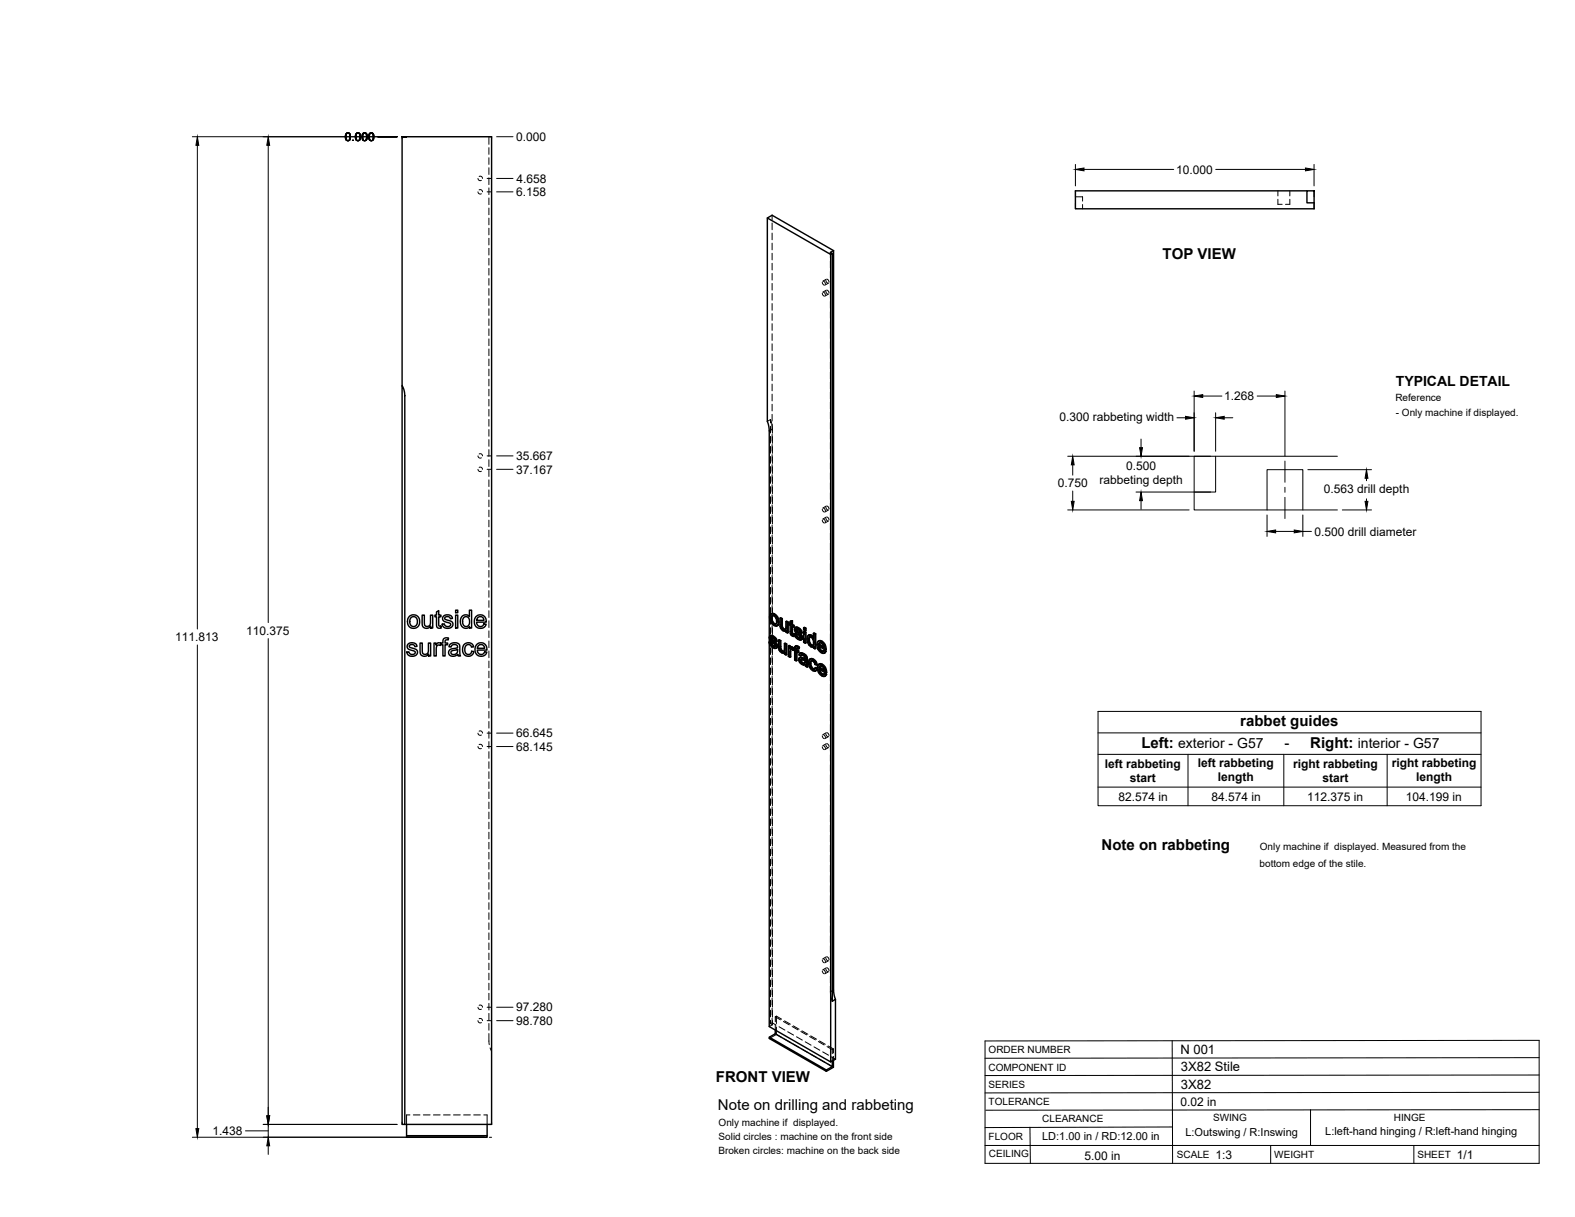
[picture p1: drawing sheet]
<svg xmlns="http://www.w3.org/2000/svg" width="559mm" height="432mm" viewBox="0 0 559 432" stroke-linecap="round" stroke-linejoin="round" font-family="sans-serif">
<!-- layer: Visible -->
<g fill="none" stroke="#000" stroke-width=".51">
<path d="M272.2 77.3l22.5 13M463.7 67.7h2.5v4.3h-2.5zM463.7 67.7h-82.1v6.4h84.6v-2.1M294.6 89.6l1.1-.7v262.3l.7 3.4-1.1 .6v-265.3zM295.3 89.9l-.6 .4v286.5l1.7-1v-21.2M295.7 88.9l-21.8-12.5-1.7 .9v72.2l.7 3.3v75M142.7 136.8l.6 1.4 .3 2.2v258.5h-.9zM142.7 136.8v-88.3h31.7v350.4h-30.8M145.3 218.7a2.3 2.3 0 0 1 3.6 1.8 2.3 2.3 0 0 1-3.5 2 2.81 2.81 0 0 1-.1-3.8zM145.9 219.1l.5-.3h.8l.7 .7 .1 1.7-.8 1h-.9l-.8-.7-.1-1.5zM149.8 218.2h.8v2.6a1.15 1.15 0 0 0 1.1 1.5 1.15 1.15 0 0 0 1-1.6v-2.5h.8v4.6h-.7v-.6a1.64 1.64 0 0 1-2 .7 1.64 1.64 0 0 1-1-1.8zM154.9 217.1l.8-.5v1.6h.7v.6h-.7v2.7a.52 .52 0 0 0 .1 .6 .52 .52 0 0 0 .6 0l.1 .7-.5 .1a1.04 1.04 0 0 1-1.1-1.4v-2.7h-.6v-.6h.6z"/>
<path d="M157.4 218.6l.9-.4h1.1a1.34 1.34 0 0 1 1.1 1.2l-.7 .1a1.01 1.01 0 0 0-1-.7 1.01 1.01 0 0 0-1 .7l.4 .4 1.8 .5a1.4 1.4 0 0 1 .6 1.8 1.4 1.4 0 0 1-1.7 .7l-.9-.1-.8-.5-.3-.8 .7-.2a1.11 1.11 0 0 0 1.1 1 1.11 1.11 0 0 0 1.2-1l-1.9-.7a1.18 1.18 0 0 1-.9-.8 1.18 1.18 0 0 1 .3-1.2zM161.6 218.2h.8v4.6h-.8zM161.6 216.5h.8v.9h-.8zM163.9 218.8a1.73 1.73 0 0 1 2.6 0v-2.3h.8v6.3h-.7v-.5a1.95 1.95 0 0 1-2.5 .3 1.95 1.95 0 0 1-.8-2.4zM164.5 219.2l.8-.4 .9 .4 .4 .8-.1 1.5a1.26 1.26 0 0 1-1.7 .7 1.26 1.26 0 0 1-.7-1.6zM168.9 218.8a2.15 2.15 0 0 1 2.5-.4 2.15 2.15 0 0 1 1.1 2.3h-3.4l.1 .8a1.29 1.29 0 0 0 1.3 .8 1.29 1.29 0 0 0 1.2-.9l.8 .1-.5 .8a2.33 2.33 0 0 1-3.2 0 2.33 2.33 0 0 1-.1-3.2zM169.5 219.1l.7-.3 .7 .1 .5 .3 .3 .9h-2.6zM273.5 217.8l.8-.2 .5 .2zM273.5 217.8l-.4 .5-.1 1 .6 1.7 1.3 1.1h.5l.5-.3M273.6 219.4l.3 1.3M274.1 218.4l-.2 .8M274.6 218l.9 .9a1.64 1.64 0 0 1 .9 1.7"/>
<path d="M274.8 217.8l1.1 1.2M275.7 219.1l.4 1.7 .3-.2-.2 1.1M276.7 219.3l.6 .3 .3-.1v2.8M277.3 219.6v2.7h.3l.2 .5M277.6 219.5l-.6-.3-.3 .1 .1 3.3 1 1.2 .7 .2 .4-.2M144.7 228.6l.9-.5h1.3a1.34 1.34 0 0 1 1.1 1.2l-.8 .1a1.02 1.02 0 0 0-1-.7 1.02 1.02 0 0 0-1 .7l2.2 .9a1.39 1.39 0 0 1 .6 1.8 1.39 1.39 0 0 1-1.7 .8l-1-.2-.7-.5-.3-.8 .8-.1a1.11 1.11 0 0 0 1.1 .9 1.11 1.11 0 0 0 1.1-1l-2-.7a1.17 1.17 0 0 1-.6-1.9zM149 228.2h.8v2.5a1.15 1.15 0 0 0 1.2 1.5 1.15 1.15 0 0 0 1-1.6v-2.4h.8v4.5h-.7v-.6a1.64 1.64 0 0 1-2 .7 1.64 1.64 0 0 1-1.1-1.8zM154 228.2h.7v.7a1.11 1.11 0 0 1 1.7-.6l.7-.1v-.5a1.31 1.31 0 0 1 .6-1.3 1.31 1.31 0 0 1 1.4 0l-.1 .7a.73 .73 0 0 0-.7-.1 .73 .73 0 0 0-.4 .7v.5h.9v.6h-.9v3.9h-.8v-3.9h-.7v-.4l-.2 .6-.3-.1a1.07 1.07 0 0 0-1.1 1.4v2.4h-.8zM159.6 228.7l1.5-.7 1 .1 .8 .4 .5 4.2h-.8l-.2-.5a1.75 1.75 0 0 1-1.9 .7 1.75 1.75 0 0 1-1.3-1.6l.8-1 1.5-.3a.69 .69 0 0 0 .8-.7 .69 .69 0 0 0-.9-.6l-.9 .1-.5 .8-.7-.1zM160.1 231.1l1.5-.4a.44 .44 0 0 1 .5-.2 .44 .44 0 0 1 .2 .5 1.2 1.2 0 0 1-1 1.2 1.2 1.2 0 0 1-1.3-.8zM164.7 228.7a1.96 1.96 0 0 1 3.3 .8l-.7 .1a1.26 1.26 0 0 0-1.6-.8 1.26 1.26 0 0 0-.8 1.6l.2 1.2 .6 .5a1.16 1.16 0 0 0 1.6-1l.8 .1-.3 .9a2.15 2.15 0 0 1-2.8 .4 2.15 2.15 0 0 1-.8-2.7zM169.1 228.7a2.15 2.15 0 0 1 2.6-.4 2.15 2.15 0 0 1 1.1 2.4h-3.5l.2 .7a1.29 1.29 0 0 0 1.3 .8 1.29 1.29 0 0 0 1.1-.9l.8 .1-.4 .8a2.34 2.34 0 0 1-3.2 0 2.34 2.34 0 0 1-.2-3.2z"/>
<path d="M169.8 229l.5-.3a1.27 1.27 0 0 1 1.6 1.3h-2.5zM272.9 227.8l.5 .2M272.9 228.2v136l21.8 12.6M273.3 225.6l1.1 .1M273.4 228l.3-.1 .2 .7-.2 .2zM273.5 226.5l.5 .4M273.6 226.8l.2 .2 .3-.1 1.3 1.2M273.6 225.5l-.4 .2M273.7 228.8l.5 .5h.8M273.7 225.7l.5 .2 .2-.2 .7 .5M273.7 227.9l-.6-.2-.2 .1 .2 .9 .9 1a1.07 1.07 0 0 0 1.4 .2M273.8 226.3h.1"/>
<path d="M273.8 227l1.3 1.2 .3-.1 .3 .5M273.8 226.6v-.3l-.3 .1a1.09 1.09 0 0 1 1.4 1l.5 .2M273.9 220.7l.3-.2 .6 .8h-.3zM273.9 228.6l.6 .6M274 225.5l-.9 .2-.1 .9 .5 .9 1.4 1.4-.1 .6M274.2 225.9l.6 .5 .3-.2 .4 .6M274.2 220.5l-.3-1.3-.3 .2v-.3l.3-.6 .3-.1 .8 .5 .5 1.1-.1 1.2-.4 .3-.4-.1M274.2 229.3l.6 .2M274.8 226.4l.5 .6 .2-.2 .2 .7-.3 .1-.1-.6M274.8 221.3l.5 .1M274.9 229.4l-.1 .1M275.1 228.2l.3 .6 .3-.2 .1 .7"/>
<path d="M275.4 228.8l.2 .6 .2-.1-.1 .5M275.6 229.4l-.2 .5 .3-.1-.4 .2M276.1 220.8l-.2 1 .3-.1-.5 .4M276.2 227.1l.6 .3 .2-.1 .1 2.8M276.8 227.4v2.7h.3l.2 .5M276.8 230.2l.2 .5 .3-.1 .4 .4M277 230.7l.4 .4h.8M277 227.3l-.5-.3-.3 .1v2.7l.3 1.1 .6 .6a.82 .82 0 0 0 1.2 .1M277.3 222.4l.2 .5 .3-.1 .4 .4M277.4 231.1l.5 .1M277.5 222.9l.5 .4h.7M278 223.3l.4 .2"/>
<path d="M278.2 231.1l-.3 .1M278.2 231l-.3 .2M278.3 228.3l.5 .3 .3-.1v3.7l-.3 .2v-3.8M278.3 231.6v.5l.5 .3M278.3 231.6l-.1 .1M278.7 223.3l-.3 .2M278.7 223.2l-.3 .3M278.8 220.5l.6 .4 .3-.2v3.8l-.3 .1v-3.7M278.9 223.8v.5l.5 .3M278.9 223.8l-.2 .1M279.1 228.5l-.5-.3-.3 .1-.1 2.7M279.7 220.7l-.6-.3-.3 .1-.1 2.7"/>
<path d="M279.7 229.2l.5 .2 .3-.1v.4l.3-.2M280.2 229.4v.6l.6-.5 .4 .1M280.3 221.1l-.4 .1v.5l.4 .2 .1 3 .7 .8h.7l-.1-.6h-.5M280.3 220.5l.9-.3v1.4M280.4 230.6l.1 2.5-.3 .1v-2M280.5 229.3l-.5-.3-.3 .2v3.7l.5 .3M280.5 229.7l.7-.1 .5 .4M280.7 230.3l-.1 .1M280.9 220.4v1.3l.3-.1 .5 .3M280.9 221.7l.5 .3 .3-.1v.5l-.3 .1v-.5M280.9 229.7l.6 .4M280.9 224.8l.6 .2"/>
<path d="M281 225l.7 .1M281.2 220.2l-.9 .3v.9l-.4-.2M281.2 222.4v2.2M281.3 230.8l-.8-.4v.7M281.4 222.5l-.5-.3v2.4l.4 .2M281.4 225.2l.1 .6M281.5 230.6l.4 .3v3.3l.6 .3M281.5 230.6v-.2l-.2 .4M281.5 230.7l-.2 .1M281.7 230l.2 .1M281.7 224.9l.6 .2M282.2 222.7h1.1"/>
<path d="M282.3 229.3h.8l.5 .3M282.3 225.1l.3-.2 .3 .7-.3 .2zM282.4 223.5v.3l.3-.2 .2 .3M282.4 223.8l.3 .2 .3-.1 1.2 1.2M282.5 230.7l.6 .4 .3-.2v.5l-.3 .2v-.5M282.5 222.5l-.4 .2M282.6 229.1l-.4 .2M282.6 225.8l.5 .5h.8M282.6 222.7l.4 .2 .3-.2 .7 .5M282.6 224.9h-.9l.7 1.4 1.1 .7 .8-.1M282.7 224l1.3 1.3 .2-.2 .4 .6M282.7 223.3v.1"/>
<path d="M282.7 223.6l-.3-.3 1 .3 .4 .9 .5 .2M282.8 231.4v2.9l-.3 .2v-3.3l.6 .4M282.8 230v.6M282.8 229.4l.6 .4 .2-.2-.3 .7 .1-.5M282.9 225.6l.5 .6M282.9 222.5l-1 .4v.6l.4 .9 1.4 1.3v.8M283 222.9l.7 .5 .3-.2 .4 .6M283.1 229.3l-.5-.2-.5 .3-.2 1-.4-.3 .2-.1M283.1 226.3l.6 .2M283.3 230.3a.4 .4 0 0 0-.5-.4 .4 .4 0 0 0-.3 .5v.3l.3-.1 .6 .3M283.7 223.4l.4 .6 .3-.2 .2 .7-.3 .2-.2-.7M283.8 233.4l.8-.1 1 .4"/>
<path d="M283.8 226.5h-.1M284 234.3l.1 .5 .3-.1 .5 .4M284 225.3l.3 .5 .3-.1 .1 .6M284 234.1v.2l.2-.1 .2 .5M284 233.2l-.4 .2M284.1 234.8l.5 .5h.9M284.2 234l-.2 .1M284.2 231.8l.7 .3 .3-.2 .7 .5M284.2 234l.8 .2a.64 .64 0 0 1 .6 .6 .64 .64 0 0 1-.4 .7M284.3 234l-.1 .2M284.3 225.8l.2 .6 .2-.1-.1 .5M284.4 232.4l-.4 .4a.9 .9 0 0 1 1-.3 .9 .9 0 0 1 .6 .9v.5l-1.5-.5"/>
<path d="M284.4 233.2l-.9 .3-.1 .6 .6 1.3 .9 .5a.61 .61 0 0 1 .9 .5l.6 .3M284.5 226.4l-.2 .5 .3-.1-.4 .3M284.5 231.6l-.7 .2M284.6 235.3h.9M284.9 232.1l.7 .5 .3-.2 .4 .5M285.1 224.2l.3-.2 .6 .3-.3 .2zM285.1 222.7l.3-.1 .6 .3-.3 .1zM285.1 224.2v3.7l.6 .3M285.1 222.7v.8l.6 .3M285.2 231.9l-.7-.3-.8 .3-.2 .5 .5 .4M285.6 232.6l.4 .5 .3-.2 .1 .5M286 224.3v3.8l-.3 .1v-3.7"/>
<path d="M286 222.9v.7l-.3 .2v-.8M286 233.1l.2 .5 .2-.1 .1 2.5M286.2 233.6v2.6l.3-.2 .1 .6-.2 .1-.2-.5M286.9 227.1l.2 1.2M287 225.4h1l.5 .4M287.1 226.1l.9 .2 .6 1.3-.1 1.3-.7 .1M287.1 226.1l-.2 1 .3-.2 .2 1.2M287.1 228.3l.3-.2 .7 .7-.3 .2zM287.2 226.1h-.1M287.3 225.2l-.6 .3M287.4 226l-.2 .9M287.4 235.5a1.17 1.17 0 0 0 .7 1.3l.5 .5"/>
<path d="M287.6 233.8l.8 .2 .2-.1 .9 .8M287.7 236.7l.7 .7h.6M287.7 225.6l.5 .4h.4M287.9 233.7l-.6 .2M287.9 234.4l-.2 .9M288 225.4l-.7-.2-.6 .3-.4 1 .2 1.5 .9 1.3a.77 .77 0 0 0 1.2 .1M288.1 228.8l.3 .1M288.4 234l.8 .8 .3-.1 .4 1.1-.3 .2-.4-1.2M288.6 224.7l.5 .3 .3-.1v5.2l-.3 .1v-5.2M288.6 233.9l-.7-.2-.7 .3-.3 1.7 .9 1.8 .8 .6h.6M288.6 229.4v.5l.5 .3M288.6 229.5l-.2 .1"/>
<path d="M289.2 237l.5 .4M289.4 224.9l-.5-.3-.3 .1v1.9l-.4-.6M289.6 236l-.5-.2-.5-1.1-.7-.3-.3 .3-.2 .8 .3-.2 .3 1.3M289.7 237.4l.3-.2-.2 .5-.6 .4zM290 237.2l-.5-.4-.3 .2a.49 .49 0 0 1-.3 .5 .49 .49 0 0 1-.5-.1M290.2 227.5h.7a1.83 1.83 0 0 1 1.8 1.1M290.4 228.7l1.8 1.1-.7-1.5a.61 .61 0 0 0-.7-.2 .61 .61 0 0 0-.4 .6l.3-.1 1.5 .8M290.4 235.7h.7a1.72 1.72 0 0 1 1.8 1.1M290.6 236.9l1.8 1.1-.6-1.4a.62 .62 0 0 0-.8-.3 .62 .62 0 0 0-.4 .6l.3-.1 1.5 .8M290.7 229.4l.3 .8M290.7 230.4l.7 .7 .7-.1M290.9 228l-.2 .6"/>
<path d="M290.9 237.6l.2 .8M290.9 238.5a1.08 1.08 0 0 0 1.3 .7h.1M291 236.3l-.1 .5M291.3 227.6l.9 .9a1.7 1.7 0 0 1 .9 1.8M291.4 231.1l.5 .1M291.5 235.9l.9 .8a1.68 1.68 0 0 1 .9 1.8M291.5 239.3l.6 .1M291.6 227.5l-.8-.2-.8 .5-.2 1 .3 1.4 .7 1 1.1 .6 .6-.1 .6-.7M291.8 235.7l-.7-.2-.9 .5-.2 1.2 .3 1.2 .7 1 1.1 .6 .6-.1 .6-.7M292 231.1l-.1 .1M292.2 239.3l-.1 .1M292.2 230.8l.6 .4"/>
<path d="M292.4 228.8l.4 1.7 .3-.2-.3 .2M292.4 239l.6 .4M292.6 237l.4 1.7 .3-.2-.3 .2M292.8 230.6l-2.4-1.4 .3 1.2 .3-.2 .7 .7M293 238.8l-2.4-1.4 .3 1.1 .2-.1 .7 .7M293.1 231l-.7 .8M293.1 231l-.6-.4-.6 .6M293.3 239.2l-.7 .7M293.3 239.2l-.6-.4-.6 .6M275.1 365.5v1.3l-2.2 1.2v.5l20.3 11.6v-.5l-20.3-11.6M275.1 366.8l20.2 11.6-2.1 1.2M295.3 376.4v2"/>
<path d="M295.7 376.2v2.5l-2.5 1.4M144.3 398.9v4.6h28.5v-.6h-28.5M172.8 398.9v4"/>
</g>
<!-- layer: Hidden -->
<g fill="none" stroke="#000" stroke-width=".35">
<path d="M173.5 48.5v2.7M173.5 52.4v2.4M173.5 56v2.3M173.5 59.5v2.4M169.6 68.1l.4 .6h.8M169.6 63.3l.4 .7h.8M170 67.4h.9l.3 .7M170 62.6l.9 .1 .3 .6M173.5 63.1v2.4M173.5 66.7v2.3M173.5 70.3v2.3M173.5 73.8v2.4"/>
<path d="M173.5 77.4v2.4M273.9 76.4v1.5M273.9 79.1v2.4M381.6 69.8h2.5v1.6M384.1 72.6v1.5M453.4 70.7v1.8h1.5M453.4 67.7v1.8M457.6 70.7v1.8h-1.5M457.6 67.7v1.8M173.5 81v2.3M173.5 84.5v2.4M173.5 88.1v2.4"/>
<path d="M173.5 91.7v2.4M173.5 95.3v2.3M173.5 98.8v2.4M273.9 82.7v2.4M273.9 86.3v2.3M273.9 89.9v2.3M273.9 93.4v2.4M273.9 97v2.4M292.1 99.8l.5 .3 .3 .7M293 99.4l.3 .8 .4 .3M293.2 99.1l-1.3 .7M293.4 99l.5 .4 .2 .7"/>
<path d="M294.6 89.6v1.9M294.6 92.7v2.4M294.6 96.3v2.4M294.6 99.9v2.4M173.5 102.4v2.4M173.5 106v2.4M173.5 109.5v2.4M173.5 113.1v2.4M173.5 116.7v2.4M273.9 100.6v2.3M273.9 104.1v2.4M273.9 107.7v2.4"/>
<path d="M273.9 111.3v2.4M273.9 114.9v2.3M273.9 118.4v2.4M291.7 104.1l.3 .7 .5 .3M291.7 100.2l.3 .7 .5 .3M292.1 103.7l.5 .3 .3 .7M293 103.3l.2 .6 .5 .5M293.2 103l-1.3 .7M293.4 102.9l.5 .4 .2 .7M294 104.3l-1.3 .8M294 100.4l-1.3 .8M294.6 103.4v2.4"/>
<path d="M294.6 107v2.4M294.6 110.6v2.4M294.6 114.2v2.3M294.6 117.7v2.4M173.5 120.2v2.4M173.5 123.8v2.4M173.5 127.4v2.4M173.5 131v2.4M173.5 134.5v2.4M173.5 138.1v2.4M273.9 122v2.4M273.9 125.6v2.4"/>
<path d="M273.9 129.1v2.4M273.9 132.7v2.4M273.9 136.3v2.4M273.9 139.8v2.4M294.6 121.3v2.4M294.6 124.9v2.4M294.6 128.5v2.3M294.6 132v2.4M294.6 135.6v2.4M294.6 139.2v2.3M173.5 141.7v2.4M173.5 145.2v2.4"/>
<path d="M173.5 148.8v2.4M173.5 152.4v2.4M173.5 156v2.3M173.5 159.5v2.4M273.4 148.9l.5 2 .1 2.8M273.4 148.9v1.2M273.4 151.3v2.3M273.4 154.8v2.4M273.4 158.4v2.4M273.4 148.9l-1.2 .6M273.9 143.4v2.4M273.9 147v2.4"/>
<path d="M273.9 150.6v2.4M273.9 154.1v2.4M273.9 157.7v2.4M274 154.9v2.4M274 158.5v2.3M294.6 142.7v2.4M294.6 146.3v2.4M294.6 149.9v2.4M294.6 153.5v2.3M294.6 157v2.4M169.6 166.5l.4 .7h.8M169.6 161.8l.4 .7 .8-.1"/>
<path d="M170 165.8h.7l.5 .7M170 161.1l.7-.1 .5 .8M173.5 163.1v2.4M173.5 166.7v2.4M173.5 170.3v2.3M173.5 173.8v2.4M173.5 177.4v2.4M273.4 162v2.4M273.4 165.5v2.4M273.4 169.1v2.4M273.4 172.7v2.4M273.4 176.3v2.3"/>
<path d="M273.4 179.8v2.4M273.9 161.3v2.4M273.9 164.8v2.4M273.9 168.4v2.4M273.9 172v2.4M273.9 175.6v2.3M273.9 179.1v2.4M274 162.1v2.3M274 165.6v2.4M274 169.2v2.4M274 172.8v2.3M274 176.3v2.4"/>
<path d="M274 179.9v2.4M293 179.9l.2 .6 .5 .5M293.2 179.6l-1.3 .7M293.4 179.5l.5 .4 .2 .7M294.6 160.6v2.4M294.6 164.2v2.4M294.6 167.7v2.4M294.6 171.3v2.4M294.6 174.9v2.4M294.6 178.5v2.3M173.5 181v2.3M173.5 184.6v2.3"/>
<path d="M173.5 188.1v2.4M173.5 191.7v2.4M173.5 195.3v2.3M173.5 198.8v2.4M273.4 183.4v2.4M273.4 187v2.4M273.4 190.5v2.4M273.4 194.1v2.4M273.4 197.7v2.4M273.9 182.7v2.4M273.9 186.3v2.4M273.9 189.9v2.3"/>
<path d="M273.9 193.4v2.4M273.9 197v2.4M274 183.5v2.4M274 187v2.4M274 190.6v2.4M274 194.2v2.4M274 197.8v2.4M291.7 184.6l.3 .7 .5 .3M291.7 180.7l.3 .7 .5 .3M292.1 184.2l.5 .3 .3 .7M292.1 180.3l.5 .3 .3 .7M293 183.8l.2 .6 .5 .4"/>
<path d="M293.2 183.5l-1.3 .7M293.4 183.4l.5 .4 .2 .7M294 184.8l-1.3 .7M294 180.9l-1.3 .8M294.6 182v2.4M294.6 185.6v2.4M294.6 189.2v2.4M294.6 192.7v2.4M294.6 196.3v2.4M294.6 199.9v2.4M173.5 202.4v2.4M173.5 206v2.4"/>
<path d="M173.5 209.6v2.3M173.5 213.1v2.4M173.5 216.7v2.4M273.3 218.9l.4 1.7-.2 .2M273.4 201.3v2.3M273.4 204.8v2.4M273.4 208.4v2.4M273.4 212v2.4M273.4 215.5v2.4M273.4 219.1v2.4M273.8 217.7l-.8 1.4M273.9 200.6v2.3"/>
<path d="M273.9 204.2v2.3M273.9 207.7v2.4M273.9 211.3v2.4M273.9 214.9v2.4M274 201.3v2.4M274 204.9v2.4M274 208.5v2.4M274 212v2.4M274 215.6v2.4M274 219.2v2.4M274.1 218.4l-.2 .1v2.3M274.2 218.3l.6 .1-.2 .1"/>
<path d="M274.8 218.4l.7 .7-.2 .2M275.5 219.1l.3 .9-.3 .5M277 219.2l.1 2.9-.3 .2M294.6 203.5v2.3M294.6 207v2.4M294.6 210.6v2.4M294.6 214.2v2.4M294.6 217.7v2.4M173.5 220.3v2.4M173.5 223.8v2.4M173.5 227.4v2.4M173.5 231v2.4"/>
<path d="M173.5 234.5v2.4M173.5 238.1v2.4M272.9 227.8v.4M273.1 227.7l.5 1.1-.3 .2M273.2 226.1l.1 .6-.2 .1M273.3 225.7l-.4 .6M273.3 226.7l.4 .5-.3 .2M273.4 222.7v2.4M273.4 226.3v2.3M273.4 229.8v2.4M273.4 233.4v2.4M273.4 237v2.4"/>
<path d="M273.5 225.5l-.5 .3M273.6 228.8l.9 .9-.2 .1M273.6 226.3l.3-.2 .6 .2-.3 .1M273.6 226.2l.3-.1-.1 .2M273.7 227.2l1.4 1.4-.3 .1M273.7 220.6l1.1 1.2-.2 .1M273.9 222v2.4M273.9 225.6v2.4M273.9 229.2v2.3M273.9 232.7v2.4M273.9 236.3v2.4M273.9 239.9v2.4"/>
<path d="M274 222.8v2.3M274 226.3v2.4M274 229.9v2.4M274 233.5v2.4M274 237.1v2.3M274.5 226.3l.5 .4-.3 .2M274.5 229.7l.7 .2-.3 .2M274.8 221.8l.8 .2-.2 .1M275 226.7l.2 .6-.3 .1M275.1 229.3h-.1M275.1 229.3l-.2 .1 .2-.1M275.1 228.6l.2 .4-.3 .2"/>
<path d="M275.2 227.3l.5 .2M275.3 229l-.2 .3M275.5 221.3l-.2 .1M275.5 229.9h-.3M275.8 220.3l-.1 .7-.4 .4M275.9 221.9l-.3 .1M276.5 227v2.9l-.3 .2M276.5 229.9l.2 .6-.3 .2M276.7 230.5l.4 .5-.3 .2M277.1 222.1l.1 .6-.3 .1M277.1 231l.5 .5-.3 .1M277.2 222.7l.4 .5-.3 .2"/>
<path d="M277.6 223.2l.5 .4-.3 .2M277.6 231.5l.7 .1 .3-.2-.2 .1M278.1 223.6l.6 .2 .5-.2-.2 .2M278.2 231.1h.1M278.3 231l-.2 .2M278.5 230.9l-.3 .2M278.6 228.2v2.4l-.4 .4M278.6 231.4v.6l-.3 .1M278.6 232l.5 .2M278.7 223.3h.1M278.9 223.2l-.3 .2M279 223.1l-.3 .2"/>
<path d="M279.1 220.4v2.4l-.4 .4M279.2 223.6v.6l-.3 .1M279.2 224.2l.5 .3M280 231.5v1.2l-.3 .2M280 232.7l.5 .4M280 229v1.3M280.2 221.5l.4 .2-.3 .2M280.2 221v.5l-.3 .2M280.3 221.1l.3 .1M280.5 229.7v.1M280.5 230.4l.7-.2-.3 .2M280.6 221.7l.1 3-.3 .2"/>
<path d="M280.6 220.3v.9l-.3 .2M280.7 230.3l.1-.1-.3 .1M280.7 224.7l.2 .4-.3 .2M280.7 229.6l-.5 .4M280.9 222.2l.3-.1v.3M280.9 225.1l.5 .4-.3 .2M281.2 230.2l.4 .4M281.2 222.1l.5 .3M281.4 225.5l.4 .2M281.5 230.4l.2-.2-.1 .4M281.7 230.5l.5 .3-.3 .1M281.7 230.2l-.1 .4"/>
<path d="M281.7 230.1l-.2 .2M281.9 230.1l.3 .2M282 224.7l.5 1.1-.3 .2M282.1 223.1l.2 .6-.3 .1M282.2 230.8v3.2l-.3 .2M282.2 234l.6 .3M282.2 222.7l-.3 .6M282.3 223.7l.3 .5-.3 .2M282.3 229.3l-.1 1-.3 .1M282.4 222.5l-.5 .4M282.4 229.2l-.4 .3M282.5 225.8l.9 .9-.3 .2"/>
<path d="M282.5 231.2l.3-.1v.3M282.6 223.3l.2-.2-.1 .2M282.6 230l.3-.2-.1 .2M282.6 224.2l1.4 1.4-.3 .1M282.8 231.1l.6 .3M282.8 223.1l-.3 .2M282.8 223.1l.6 .2-.3 .1M282.9 229.8l.3 .1-.3 .2M283.2 229.9l.3 .2M283.4 223.3l.5 .4-.3 .2M283.4 226.7l.7 .2-.3 .2M283.6 233.8l.3 1-.2 .2"/>
<path d="M283.7 231.9l.3-.2-.5 .7M283.7 233.4l-.3 .6M283.7 232.2l.6 .4M283.9 226.3h.1M283.9 223.7l.2 .6-.3 .2M283.9 233.3l-.4 .3M283.9 234.8l.9 .8-.3 .1M284 226.3l-.2 .2M284 225.6l.2 .4-.3 .2M284.1 224.3l.5 .2M284.2 226l-.2 .3M284.3 232.4l.2-.2-.1 .2"/>
<path d="M284.3 233.9l-.1 .1M284.4 233.8l-.2 .2zM284.4 233.8l-.3 .2M284.4 226.9h-.3M284.5 233.8l1.4 .5-.3 .1M284.5 232.2l.6 .2-.3 .1M284.8 235.6l.6 .2-.3 .2M285.1 232.4l.6 .6-.2 .1M285.4 235.8l.6-.1-.3 .2M285.4 226.5v1.3l-.3 .1M285.4 222.6v.7l-.3 .2M285.4 227.8l.6 .3"/>
<path d="M285.4 224v1.3M285.4 223.3l.6 .3M285.6 233.7l.3 .1M285.7 235.2l-.3 .2M285.7 233l.2 .6-.3 .2M285.8 235.1l-.3 .2M285.9 234.3l-.1 .8-.3 .1M285.9 233.6l-.3 .3M286 235.7l.1 .5-.3 .2M286.1 236.2l.5 .4M286.6 226.6l.2 1.1-.3 .2M286.8 227.7l.5 1-.3 .1"/>
<path d="M286.8 225.6l-.2 1-.3 .1M287 225.3l-.5 .5M287.1 235l.4 1.7-.2 .1M287.3 228.7l.7 .6-.3 .2M287.3 234l-.2 1-.2 .2M287.4 225.9l.6 .1-.3 .1M287.4 225.9v.1M287.5 225.9l-.3 .2 .2-.2M287.5 236.7l1.1 1.1-.2 .2M287.6 233.7l-.6 .5M287.9 234.4l-.2 .1M288 234.4h.6l-.2 .2"/>
<path d="M288 229.3h.9l-.2 .1M288 226l.6 .7-.2 .1M288.6 226l.3 .4M288.6 237.8l.9 .2M288.6 234.4l.5 .5-.3 .1M288.6 226.7l.3 1.2-.3 .2M288.7 228.9h-.3M288.9 224.6v1.8l-.3 .2M288.9 229.3v.5l-.3 .1M288.9 229.8l.5 .3M288.9 227.9l-.1 .7-.4 .4M289.1 234.9l.3 .7-.3 .2"/>
<path d="M289.2 237.4h-.2M289.4 235.6l.5 .2M289.5 236.8l-.6 .7M290.1 228.6l.4 1.7-.3 .1M290.3 236.8l.4 1.7-.3 .1M290.4 229.2l.3-.1v.3M290.5 230.3l1.2 1.1-.3 .2M290.5 227.4l-.4 1.2-.3 .2M290.6 237.4l.3-.1v.3M290.7 229.1l2.4 1.4M290.7 238.5l1.1 1.1-.3 .2M290.7 235.6l-.7 1.4"/>
<path d="M290.9 237.3l2.4 1.4M290.9 228l-.2 .1M291 227.9l.6 .1-.2 .2M291 236.3l.2-.2-.3 .2M291.2 236.1l.6 .1-.3 .2M291.6 228l.7 .8-.3 .1M291.7 231.4l.9 .2-.3 .2M291.8 236.2l.7 .8-.3 .1M291.8 239.6l1 .3-.3 .1M292.1 231h.1M292.2 229.4l.3 .2M292.2 231h.1"/>
<path d="M292.3 239.2h.1M292.3 228.8l.2 .8-.3 .2M292.4 239.2l-.2 .1M292.4 237.6l.3 .2M292.4 239.2l-.3 .2M292.5 237l.2 .8-.3 .2M292.5 230.6l-.3 .4M292.7 238.8l-.3 .4M292.7 231.6h-.1M292.9 239.8l-.1 .1M294.6 221.3v2.4M294.6 224.9v2.4"/>
<path d="M294.6 228.5v2.3M294.6 232v2.4M294.6 235.6v2.4M294.6 239.2v2.4M170 259.4l.9 .1 .3 .6M173.5 241.7v2.4M173.5 245.3v2.4M173.5 248.8v2.4M173.5 252.4v2.4M173.5 256v2.4M173.5 259.5v2.4M273.4 240.6v2.3"/>
<path d="M273.4 244.1v2.4M273.4 247.7v2.4M273.4 251.3v2.4M273.4 254.8v2.4M273.4 258.4v2.4M273.9 243.4v2.4M273.9 247v2.4M273.9 250.6v2.4M273.9 254.1v2.4M273.9 257.7v2.4M274 240.6v2.4M274 244.2v2.4"/>
<path d="M274 247.8v2.3M274 251.4v2.3M274 254.9v2.4M274 258.5v2.4M293.2 260l-1.3 .7M293.4 259.9l.5 .4 .2 .7M294.6 242.8v2.3M294.6 246.3v2.4M294.6 249.9v2.4M294.6 253.5v2.3M294.6 257v2.4M169.6 264.9l.4 .7h.8"/>
<path d="M169.6 260.1l.4 .7h.8M170 264.2h.9l.3 .7M173.5 263.1v2.4M173.5 266.7v2.4M173.5 270.3v2.3M173.5 273.8v2.4M173.5 277.4v2.4M273.4 262v2.4M273.4 265.6v2.3M273.4 269.1v2.4M273.4 272.7v2.4M273.4 276.3v2.4"/>
<path d="M273.4 279.8v2.4M273.9 261.3v2.4M273.9 264.9v2.4M273.9 268.4v2.4M273.9 272v2.4M273.9 275.6v2.4M273.9 279.2v2.3M274 262.1v2.3M274 265.6v2.4M274 269.2v2.4M274 272.8v2.4M274 276.4v2.3"/>
<path d="M274 279.9v2.4M291.7 265l.3 .7 .5 .3M291.7 261.1l.3 .7 .5 .3M292.1 264.6l.5 .3 .3 .7M292.1 260.7l.5 .3 .3 .7M293 264.2l.2 .6 .5 .5M293 260.3l.2 .6 .5 .5M293.2 263.9l-1.3 .7M293.4 263.8l.5 .4 .2 .7M294 265.2l-1.3 .8M294 261.3l-1.3 .8M294.6 260.6v2.4"/>
<path d="M294.6 264.2v2.4M294.6 267.8v2.3M294.6 271.3v2.4M294.6 274.9v2.4M294.6 278.5v2.4M173.5 281v2.4M173.5 284.6v2.3M173.5 288.1v2.4M173.5 291.7v2.4M173.5 295.3v2.3M173.5 298.9v2.3M273.4 283.4v2.4"/>
<path d="M273.4 287v2.4M273.4 290.6v2.3M273.4 294.1v2.4M273.4 297.7v2.4M273.9 282.7v2.4M273.9 286.3v2.4M273.9 289.9v2.3M273.9 293.5v2.3M273.9 297v2.4M274 283.5v2.4M274 287.1v2.4M274 290.6v2.4"/>
<path d="M274 294.2v2.4M274 297.8v2.4M294.6 282v2.4M294.6 285.6v2.4M294.6 289.2v2.4M294.6 292.8v2.3M294.6 296.3v2.4M294.6 299.9v2.4M173.5 302.4v2.4M173.5 306v2.4M173.5 309.6v2.3M173.5 313.1v2.4"/>
<path d="M173.5 316.7v2.4M273.4 301.3v2.4M273.4 304.8v2.4M273.4 308.4v2.4M273.4 312v2.4M273.4 315.6v2.3M273.4 319.1v2.4M273.9 300.6v2.4M273.9 304.2v2.3M273.9 307.7v2.4M273.9 311.3v2.4M273.9 314.9v2.4"/>
<path d="M273.9 318.5v2.3M274 301.3v2.4M274 304.9v2.4M274 308.5v2.4M274 312.1v2.4M274 315.6v2.4M274 319.2v2.4M294.6 303.5v2.4M294.6 307v2.4M294.6 310.6v2.4M294.6 314.2v2.4M294.6 317.8v2.3"/>
<path d="M173.5 320.3v2.4M173.5 323.9v2.3M173.5 327.4v2.4M173.5 331v2.4M173.5 334.6v2.4M173.5 338.1v2.4M273.4 322.7v2.4M273.4 326.3v2.4M273.4 329.9v2.3M273.4 333.4v2.4M273.4 337v2.4M273.9 322v2.4"/>
<path d="M273.9 325.6v2.4M273.9 329.2v2.4M273.9 332.7v2.4M273.9 336.3v2.4M273.9 339.9v2.4M274 322.8v2.4M274 326.3v2.4M274 329.9v2.4M274 333.5v2.4M274 337.1v2.3M293 339.9l.2 .6 .5 .4M293.2 339.5l-1.3 .7"/>
<path d="M293.4 339.5l.5 .3 .2 .7M294.6 321.3v2.4M294.6 324.9v2.4M294.6 328.5v2.4M294.6 332.1v2.3M294.6 335.6v2.4M294.6 339.2v2.4M169.6 357.4l.4 .7h.8M170 356.7h.9l.3 .7M173.5 341.7v2.4M173.5 345.3v2.4M173.5 348.8v2.4"/>
<path d="M173.5 352.4v2.4M173.5 356v2.4M173.5 359.6v2.4M273.4 340.6v2.3M273.4 344.1v2.4M273.4 347.7v2.4M273.4 351.3v2.4M273.4 354.9v2.3M273.4 358.4v2.4M273.9 343.5v2.3M273.9 347v2.4M273.9 350.6v2.4"/>
<path d="M273.9 354.2v2.4M273.9 357.7v2.4M274 340.6v2.4M274 344.2v2.4M274 347.8v2.4M274 351.4v2.3M274 354.9v2.4M274 358.5v2.4M291.7 344.5l.3 .7 .5 .3M291.7 340.6l.3 .7 .5 .3M292.1 344.1l.5 .4 .3 .6M292.1 340.2l.5 .4 .3 .6"/>
<path d="M293 343.7l.2 .7 .5 .4M293.2 343.4l-1.3 .7M293.4 343.4l.5 .3 .2 .7M294 344.8l-1.3 .7M294 340.9l-1.3 .7M294.6 349.9v2.6l.7 2.7M294.6 342.8v2.3M294.6 346.4v2.3M169.6 362.1l.4 .7h.8M170 361.5h.9l.3 .6M173.5 366.7l.1 4M173.5 363.1v2.4"/>
<path d="M173.9 371.8l.5 1.2M273.4 363.2l.6 .4M273.4 362v1.2M273.9 361.3v1.6l1.5 .8M273.9 362.9l-.5 .3M274 362.1v1.5M274 363.6l-1.1 .6M275.1 362.5v-1.7l.4-.3v2.7M275.1 363.7v1.8M275.1 360.8l1.8 1M275.5 367l-2.6 1.5M275.5 364.4v2.6"/>
<path d="M275.5 360.5l1.8 1.1M275.5 367l1.8 1.1M276.4 364.3l2.1 1.2M277.9 362.4l2.1 1.2M278.3 362.2l2.1 1.2M278.3 368.7l2.1 1.2M279.5 366.1l2.1 1.2M281.1 364.2l2 1.2M281.5 364l2 1.2M281.5 370.5l2 1.2M282.6 367.9l2 1.1M284.1 366l2.1 1.2"/>
<path d="M284.5 365.8l2.1 1.1M284.5 372.3l2.1 1.1M285.7 369.6l2.1 1.2M287.2 367.8l2.1 1.2M287.6 367.5l2.1 1.2M287.6 374l2.1 1.2M288.8 371.4l2.1 1.2M290.3 369.5l2.1 1.3M290.7 369.3l2.1 1.2M290.7 375.8l2.1 1.2M291.9 373.2l2.1 1.2M293.4 371.3l1.9 1.1 .4-.2"/>
<path d="M293.8 371.1l1.9 1.1M293.8 377.6l1.9 1.1M295 375l1.4 .8M295.3 372.4v1.4M295.3 375v1.4M295.7 372.2v1.4M295.7 374.8v1.4M145.4 395.6h-1.1v3.3M146.6 395.6h2.4M150.2 395.6h2.4M153.8 395.6h2.4M157.4 395.6h2.3"/>
<path d="M160.9 395.6h2.4M164.5 395.6h2.4M168.1 395.6h2.3M171.6 395.6h1.2v3.3"/>
</g>
<!-- layer: Reference -->
<g fill="none" stroke="#000" stroke-width=".35">
<path d="M142.7 48.5h1.6zM143.5 48.5h-.8h1.6h-1.6v.8M173.6 48.5h.8v.8M172.8 63.3h1.6M172.8 68.1h1.6M381.6 67.7v2.1M381.6 72v2.1M466.2 67.7v2.1M466.2 72v2.1M172.8 161.8h1.6M172.8 166.5h1.6M431.3 161.9v12.7h-7.6"/>
<path d="M474.5 161.9h-50.8v19h50.8M449.5 180.9v-14.3h12.7v14.3M172.8 260.1h1.6M172.8 264.9h1.6M172.8 357.4h1.6M172.8 362.1h1.6M142.7 398.2v.7h.8M174.4 398.2v.7h-.8M173.6 403.5h.8"/>
</g>
<!-- layer: Hidden Narrow -->
<path d="M274 152.2l-1.1 .6M274.6 228l-.3 .2M276.5 229.3l-.3 .2M277 221.5l-.3 .2M278.6 230.2l-.3 .1M279.1 222.4l-.3 .1M280.6 223.9l-.3 .2M282.2 229.9l-.3 .1M283.4 225l-.2 .2M285 234l-.3 .1M285.9 234.5l-.3 .2M295.3 351.5l-.7 .4" fill="none" stroke="#000" stroke-width=".35"/>
<!-- layer: Visible Narrow -->
<path d="M274.5 227.3l-.2 .2M277 229.4l-.2 .1M277.6 221.6l-.3 .1M281.2 224.3l-.3 .1M282.8 230.2l-.3 .2M283.4 224.3l-.3 .2M284.9 233.4l-.3 .2M286.5 234l-.3 .2M286.5 234.9l-.3 .2M295.7 351.2l-.4 .3" fill="none" stroke="#000" stroke-width=".35"/>
<!-- layer: Titleblock -->
<path d="M349.5 369.3l196.6-.2v43.7h-196.6zM415.9 369.3l.1 43.5M546.1 375.3l-196.6 .2M365.4 399.9l.2 12.9M416 399.9l-66.5 .2M465 393.7v12.7M546.1 393.7l-196.3 .2M546.1 387.6l-196.6 .2M546.1 381.4l-196.6 .2M349.5 406.4h196.6M450.8 406.4v6.4M501.6 406.4v6.4" fill="none" stroke="#000" stroke-width=".36"/>
<!-- layer: FD_Dimensions -->
<g fill="none" stroke="#000" stroke-width=".35">
<path d="M68.2 48.5h72.7M70 51.6v171.6M95.2 51.6v169.3M176.2 48.5h5.8M381.6 58.3v7.7M466.2 58.3v7.7M176.2 63.3h5.8M176.2 68.1h5.8M384.6 60.1h31.8M431.3 60.1h31.9M423.7 138.7v21.4M455.9 138.7v23.1"/>
<path d="M404.8 155.8v3M417.6 148.2h3M426.7 140.5h6.8M431.3 146.5v13.6M434.3 148.2h3.1M446 140.5h6.8M176.2 161.8h5.8M176.2 166.5h5.8M378.8 161.9h50.7M380.6 164.9v3.7M380.6 174.2v3.7M403.1 174.6h26.4"/>
<path d="M404.8 177.6v3.1M464 166.6h22.6M484.8 169.7v.9M484.8 177v.9M378.8 180.9h43.1M449.5 182.7v7.6M452.6 188.6h6.6M462.2 182.7v7.6M462.2 188.6h3.1M476.2 180.9h10.4M70 228.8v171.7M95.2 226.6v169.3"/>
<path d="M176.2 260.1h5.8M176.2 264.9h5.8M176.2 357.4h5.8M176.2 362.1h5.8M93.4 398.9h47.5M95.2 398.9v4.6M68.2 403.5h103.7M87.1 401.2h8.1M95.2 406.5v3.1"/>
</g>
<g fill="#000" stroke="#000" stroke-width=".35">
<path d="M70 48.5l.5 3.1h-1zM95.2 48.5l.5 3.1h-1zM381.6 60.1l3-.5v1zM463.2 59.6l3 .5-3 .5zM404.3 158.8h1l-.5 3.1zM420.6 147.7l3.1 .5-3.1 .5zM423.7 140.5l3-.5v1zM431.3 148.2l3-.5v1zM452.8 140l3.1 .5-3.1 .5zM380.6 161.9l.5 3h-1zM380.1 177.9h1l-.5 3zM404.8 174.6l.5 3h-1z"/>
<path d="M484.3 177.9h1l-.5 3zM484.8 166.6l.5 3.1h-1zM449.5 188.6l3.1-.6v1.1zM459.2 188l3 .6-3 .5zM94.7 395.9h1l-.5 3zM69.5 400.5h1l-.5 3zM95.2 403.5l.5 3h-1z"/>
</g>
<!-- layer: Smart Centers -->
<path d="M455.9 163.6v7.5M455.9 172.9v1.8M455.9 176.5v7.5" fill="none" stroke="#000" stroke-width=".35"/>
<!-- layer: Custom Tables -->
<path d="M389.6 252.4h135.9v33.5h-135.9zM389.6 260h135.9M389.6 267.7h135.9M389.6 279.3h135.9M421.5 267.7v18.2M455.5 267.7v18.2M492.1 267.7v18.2" fill="none" stroke="#000" stroke-width=".35"/>
<g font-size="5.3">
<text x="412.5" y="92">TOP VIEW</text>
<text x="440" y="257.6">rabbet guides</text>
<text x="405" y="265.2">Left: exterior - G57</text>
<text x="455.7" y="265.2">-</text>
<text x="464.9" y="265.2">Right: interior - G57</text>
<text x="390.9" y="301.7">Note on rabbeting</text>
<text x="254" y="383.9">FRONT VIEW</text>
<text x="254.7" y="393.8">Note on drilling and rabbeting</text>
</g>
<text font-size="5" x="495.2" y="136.9">TYPICAL DETAIL</text>
<g font-size="4.6">
<text x="418.8" y="373.8">N 001</text>
<text x="419" y="380.2">3X82 Stile</text>
<text x="419" y="386.2">3X82</text>
</g>
<g font-size="4.3">
<text x="122.3" y="50">0.000</text>
<text x="183.1" y="50">0.000</text>
<text x="183.2" y="64.8">4.658</text>
<text x="417.2" y="61.6">10.000</text>
<text x="183.1" y="69.6">6.158</text>
<text x="434.3" y="142">1.268</text>
<text x="375.9" y="149.3">0.300 rabbeting width</text>
<text x="183.1" y="163.3">35.667</text>
<text x="399.5" y="166.8">0.500</text>
<text x="183.1" y="168">37.167</text>
<text x="375.3" y="172.9">0.750</text>
<text x="390" y="171.9">rabbeting depth</text>
<text x="469.7" y="174.9">0.563 drill depth</text>
<text x="466.4" y="190">0.500 drill diameter</text>
<text x="62.2" y="227.5">111.813</text>
<text x="87.3" y="225.2">110.375</text>
<text x="183.1" y="261.6">66.645</text>
<text x="183.1" y="266.4">68.145</text>
<text x="392" y="272.4">left rabbeting</text>
<text x="425" y="272">left rabbeting</text>
<text x="458.8" y="272.4">right rabbeting</text>
<text x="493.8" y="272">right rabbeting</text>
<text x="400.9" y="277.5">start</text>
<text x="432.1" y="277.1">length</text>
<text x="469.2" y="277.5">start</text>
<text x="502.4" y="277.1">length</text>
<text x="396.8" y="284.1">82.574 in</text>
<text x="429.8" y="284.1">84.574 in</text>
<text x="463.8" y="284.1">112.375 in</text>
<text x="498.8" y="284.1">104.199 in</text>
<text x="183.1" y="358.9">97.280</text>
<text x="183.1" y="363.6">98.780</text>
<text x="418.8" y="392.4">0.02 in</text>
<text x="75.4" y="402.7">1.438</text>
<text x="384.8" y="411.6">5.00 in</text>
<text x="431.3" y="411.1">1:3</text>
<text x="516.9" y="411.1">1/1</text>
</g>
<g font-size="3.9">
<text x="369.8" y="404.5">LD:1.00 in / RD:12.00 in</text>
<text x="420.6" y="403.1">L:Outswing / R:Inswing</text>
<text x="470.2" y="402.8">L:left-hand hinging / R:left-hand hinging</text>
</g>
<g font-size="3.5">
<text x="495.1" y="142.4">Reference</text>
<text x="495.2" y="147.5">- Only machine if displayed.</text>
<text x="447" y="301.7">Only machine if displayed. Measured from the</text>
<text x="446.9" y="307.7">bottom edge of the stile.</text>
<text x="350.8" y="373.6">ORDER NUMBER</text>
<text x="350.8" y="379.9">COMPONENT ID</text>
<text x="350.8" y="386.1">SERIES</text>
<text x="350.8" y="392.2">TOLERANCE</text>
<text x="255" y="399.4">Only machine if displayed.</text>
<text x="369.8" y="398.1">CLEARANCE</text>
<text x="430.4" y="397.8">SWING</text>
<text x="494.5" y="397.6">HINGE</text>
<text x="255" y="404.5">Solid circles : machine on the front side</text>
<text x="350.8" y="404.5">FLOOR</text>
<text x="254.9" y="409.6">Broken circles: machine on the back side</text>
<text x="350.8" y="410.5">CEILING</text>
<text x="417.5" y="410.9">SCALE</text>
<text x="452.1" y="410.9">WEIGHT</text>
<text x="502.9" y="410.9">SHEET</text>
</g>
</svg>
